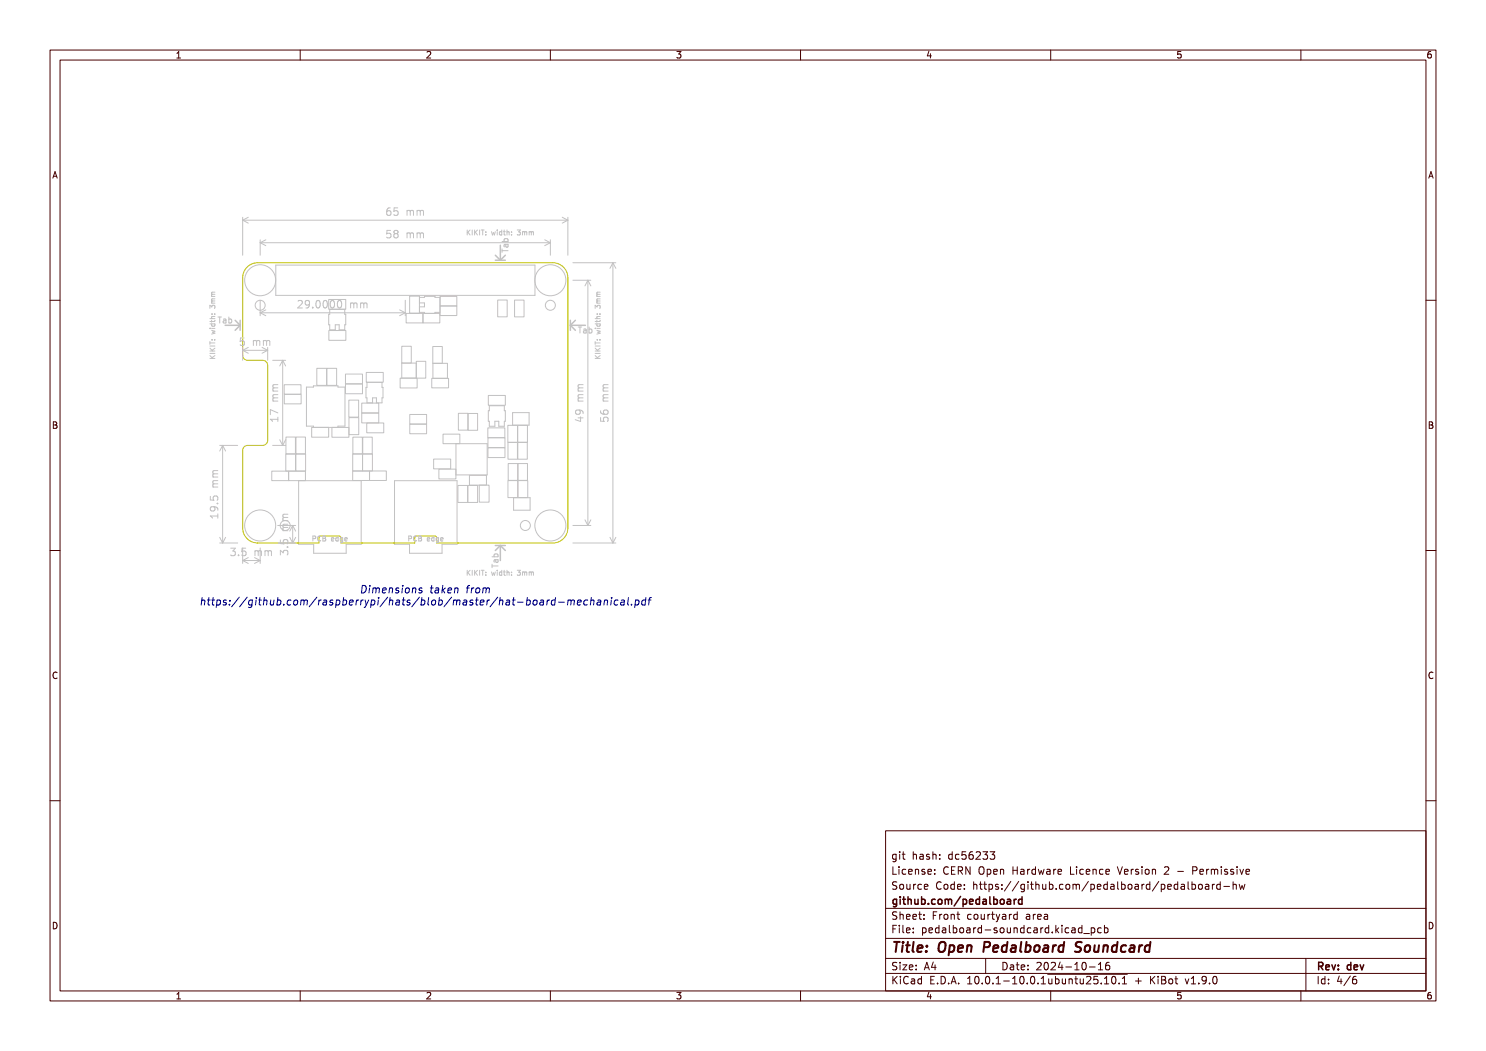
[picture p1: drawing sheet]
<svg xmlns="http://www.w3.org/2000/svg" width="297mm" height="210mm" viewBox="0 0 297 210" stroke-linecap="round" stroke-linejoin="round" font-family="sans-serif">
<g fill="none" stroke="#c2c2c2" stroke-width=".2">
<path d="M42.3 59.2h.7M42.4 58.8h.6M42.4 58.8l-.1 .2 .1 .2M43 59.7l-.7 .1v.2l.1 .1M43 58.4h-.7v.3l.1 .1M48.5 43.4v7.6M48.5 44h65M48.5 44l1.1 .6M49.6 43.4l-1.1 .6M52 47.9v3.1M52 60v3.1M52 48.5h58"/>
<path d="M52 48.5l1.1 .6M53.1 47.9l-1.1 .6M55.1 53h51.8v6h-51.8zM65.7 59.8h3.4v2h-3.4zM78 41.5l-.4 .1a1.01 1.01 0 0 0 0 1.4l.5-.1v-.5l-.2-.3h-.3l-.3 .3M78.1 46h-.7l-.1 .8 .2-.2 .5 .1 .1 .2v.5l-.2 .1-.6-.1M79 46.7l-.3-.3 .3-.4h.3l.3 .3-.3 .4M79 46.7l-.3 .3 .1 .4 .2 .1h.4l.2-.2v-.3l-.3-.3M79 46.7h.3M79.5 41.5h-.7l-.1 .8 .2-.2 .5 .1 .2 .2-.1 .5-.2 .1-.6-.1M81 60v3.1M81.4 42v1"/>
<path d="M81.4 46.5v1M81.4 42.2l.4-.2 .2 .3M81.4 46.7l.4-.2 .2 .3M81.9 59.2h1.9v3.4h-1.9zM82 42.3l.2-.3 .4 .1v.9M82 42.3v.7M82 46.8v.7M82 46.8l.2-.3 .4 .1v.9M83.4 42.2l.4-.2 .2 .3M83.4 42v1M83.4 46.5v1M83.4 46.7l.4-.2 .2 .3"/>
<path d="M83.8 59.4h1v-.2h2.1v.2h1v3h-1v.2h-2.1v-.2h-1v-1.1h1v-.8h-1zM84 42.3l.2-.3 .4 .1v.9M84 42.3v.7M84 46.8v.7M84 46.8l.2-.3 .4 .1v.9M87.9 59.2h3.4v1.9h-3.4zM93.4 46v1M93.5 46.4l.5 .6M94 46l-.6 .5M94.4 46v1M94.9 46v1M95 46.4l.4 .6"/>
<path d="M95.4 46l-.5 .5M95.9 46v1M96.2 46h.6M96.5 46v1M97.1 46.3v.1M97.1 46.9v.1M98.2 46.3l.2 .7 .2-.5 .2 .5 .2-.7M99.4 46h.1M99.4 46.3v.7M99.5 60h1.9v3.3h-1.9zM100.3 46v1M100.3 46.3h-.3l-.2 .2 .1 .4h.4"/>
<path d="M100.3 49.7v.7M100.3 50.1h1.2M100.3 48.3h1.2M100.6 46.3h.4M100.8 46v.8l.2 .2M100.8 48.3l-.1-.4 .3-.2 .5 .1v.5M101 48.8l.3 .6 .2-.2v-.4M101.3 46v1M101.3 46.4l.4-.1 .1 .7M101.5 48.8l-.7 .1v.4M102.2 46.3v.1M102.2 46.9v.1"/>
<path d="M102.8 60h1.9v3.3h-1.9zM103.4 46h.6l-.3 .3 .3 .1v.5h-.6M104.4 46.3v.7M104.4 46.4l.3-.1 .2 .1M104.9 46.4v.6M104.9 46.4l.1-.1h.2l.1 .7M105.8 46.3v.7M105.8 46.4l.2-.1 .2 .1M106.2 46.4v.6M106.2 46.4l.1-.1h.3v.7M108.9 47.9l1.1 .6M110 47.9v3.1"/>
<path d="M110 48.5l-1.1 .6M112.4 43.4l1.1 .6M113.5 43.4v7.6M113.5 44l-1.1 .6M114.5 52.5h8.6M114.5 56h3.6M117.5 56v49M117.5 56l.6 1.1M117.5 56l-.6 1.1M119.3 59.2h.7M119.4 58.8l-.1 .2 .1 .2M119.4 58.8h.6"/>
<path d="M120 58.4h-.7v.3l.1 .1M120 59.7l-.7 .1v.2l.1 .1M122.5 52.5v56M122.5 52.5l.6 1.1M122.5 52.5l-.6 1.1M42 61.6v-.6l.3 .3 .1-.3h.5v.6M42 71.6h1M42 70.6h1M42 70.1h1M42 69.1h1M42 68.5h1M42 65.6h.1"/>
<path d="M42 64.7h1M42 63.7h1M42 71l.5 .6M42 69.6l.5 .5M42 68.2v.6M42.3 60.6h.7M42.3 65.6h.7M42.3 66l.7 .2-.5 .2 .5 .2-.7 .2M42.3 64v.4M42.3 64.7v.3l.2 .2 .4-.1v-.4M42.3 67.9h.1M42.3 62.8h.1"/>
<path d="M42.4 60.1h.6M42.4 60.1l-.1 .2 .1 .3M42.9 67.9h.1M42.9 62.8h.1M43 64l-.2 .2h-.8M43 63.2l-.7 .1 .1 .4M43 71l-.6 .5M43 69.6l-.6 .4M43.6 63.3h.7M43.9 63.3v1.2M44.7 63.8h.4l.1 .7M45.2 64l-.6 .3 .2 .2h.4"/>
<path d="M45.7 63.8l.4-.1 .2 .3-.1 .5h-.5M45.7 63.3v1.2M48.5 69.4v2.6M48.5 70h5M48.5 70l1.1 .6M48.8 67.5h-.7l-.1 .8 .2-.2 .5 .1 .2 .2-.1 .5-.2 .1-.6-.1M49.6 69.4l-1.1 .6M50.6 68v1M50.6 68.2l.5-.2 .2 .3M51.3 68.3l.2-.3 .4 .1v.9M51.3 68.3v.7M52 62.5h29"/>
<path d="M52 62.5l1.1 .6M52.4 69.4l1.1 .6M52.6 68.2l.5-.2 .2 .3M52.6 68v1M53.1 61.9l-1.1 .6M53.3 68.3l.2-.3 .4 .1v.9M53.3 68.3v.7M53.5 69.4v2.6M53.5 70l-1.1 .6M54.5 72h2.6M54.5 78.1h1M54.8 79.5h.7"/>
<path d="M54.8 79.5l-.3 .2 .2 .4M54.8 77.5l-.3 .2 .2 .4M54.8 77.5h.7M55.5 76.9h-.9l-.1 .4 .3 .2M55.5 78.9h-.9l-.1 .4 .3 .2M56.5 72v17M56.5 72l.6 1.1M56.5 72l-.6 1.1M56.8 76.9h3.4v1.9h-3.4zM56.8 78.8h3.4v1.9h-3.4zM59.6 60.2l.5-.2 .3 .5-.9 1h.9M61.2 77.4h1.4v-.3h4.9v.3h1.5v7.8h-1.5v.2h-4.9v-.2h-1.4z"/>
<path d="M61.9 60.7l-.3 .3h-.3l-.3-.3 .1-.6 .5-.1 .2 .2a.99 .99 0 0 1-.4 1.3h-.3M62.5 61.4v.1M63.3 73.6h2v3.4h-2zM63.4 60.1l.1-.1a.8 .8 0 0 1 .5 .8 .8 .8 0 0 1-.5 .7 1 1 0 0 1-.1-1.4zM64.7 60.2l.2-.2a.8 .8 0 0 1 .5 .8 .8 .8 0 0 1-.5 .7l-.2-.1-.1-.4zM65.3 73.6h2v3.4h-2zM65.7 66h3.4v2h-3.4zM65.9 61.8h3v1h.2v2.1h-.2v1h-1.1v-1h-.8v1h-1.1v-1h-.2v-2.1h.2zM66.1 60.2l.3-.2a.8 .8 0 0 1 .5 .8 .8 .8 0 0 1-.5 .7l-.3-.1-.1-.4zM67.6 60.1l.2-.1a.8 .8 0 0 1 .5 .8 .8 .8 0 0 1-.5 .7 1 1 0 0 1-.2-1.4zM69 76.7h3.5v2h-3.5zM69 74.7h3.5v2h-3.5z"/>
<path d="M69.7 79.9h2v3.5h-2zM70.1 60.5v1M70.1 60.7l.4-.2 .2 .3M70.7 60.8l.2-.3 .4 .1 .1 .9M70.7 60.8v.7M72.1 60.7l.4-.2 .2 .3M72.1 60.5v1M72.7 60.8l.2-.3 .4 .1 .1 .9M72.7 60.8v.7M73.2 74.4h3.4v2h-3.4zM73.4 76.4h3v1h.1v2.1h-.1v1h-1.2v-1h-.7v1h-1.1v-1h-.2v-2.1h.2zM79.9 61.9l1.1 .6"/>
<path d="M80 75.6h3.4v1.9h-3.4zM80.3 69.2h1.9v3.3h-1.9zM80.3 72.5h2.9v3h-2.9zM81 62.5l-1.1 .6M81.2 62.6h3.3v1.9h-3.3zM83.2 72.2h1.9v3.4h-1.9zM84.5 62.6h3.4v1.9h-3.4zM86.3 75.6h3.4v1.9h-3.4zM86.5 69.2h1.9v3.4h-1.9zM86.5 72.6h2.9v3h-2.9zM87.9 61.2h3.4v1.8h-3.4zM97.6 79h3.4v2h-3.4z"/>
<path d="M115.5 78.1h1M115.6 65.3h.7M115.8 79.5h.7M115.8 77.5h.7M115.8 79.5l-.3 .2 .2 .4M115.8 77.5l-.3 .2 .2 .4M115.9 65.3v1.2M116.5 78.9h-.9l-.1 .4 .3 .2M116.5 76.9h-.9l-.1 .4 .3 .2M116.7 65.8h.4l.1 .7M117.2 66l-.6 .3 .2 .2h.4M117.7 65.8l.4-.1 .2 .3-.1 .5h-.5"/>
<path d="M117.7 65.3v1.2M119 71.6h1M119 71l.5 .6M119 70.6h1M119 70.1h1M119 69.6l.5 .5M119 69.1h1M119 61.6v-.6l.3 .3 .1-.3h.5v.6M119 68.2v.6M119 68.5h1M119 65.6h.1M119 64.7h1"/>
<path d="M119 63.7h1M119.3 60.6h.7M119.3 66l.7 .2-.5 .2 .5 .2-.7 .2M119.3 65.6h.7M119.3 64v.4M119.3 67.9h.1M119.3 64.7v.3l.2 .2 .4-.1v-.4M119.3 62.8h.1M119.4 60.1l-.1 .2 .1 .3M119.4 60.1h.6M119.9 67.9h.1M119.9 62.8h.1"/>
<path d="M120 71l-.6 .5M120 69.6l-.6 .4M120 64l-.2 .2h-.8M120 63.2l-.7 .1 .1 .4M120.5 78.1h1M120.8 79.5h.7M120.8 77.5h.7M120.8 79.5l-.3 .2 .2 .4M120.8 77.5l-.3 .2 .2 .4M121.5 78.9h-.9l-.1 .4 .3 .2M121.5 76.9h-.9l-.1 .4 .3 .2M42 99.2v.7l.8 .1-.2-.2 .1-.5 .2-.2 .5 .1 .1 .2-.1 .6"/>
<path d="M42.5 97.3h1M42.5 95.3h1M42.8 96.7l-.3 .2 .2 .4M42.8 94.7l-.3 .2 .2 .4M42.8 96.7h.7M42.8 94.7h.7M43.5 96l-.9 .1-.1 .4 .3 .2M43.5 94l-.9 .1-.1 .4 .3 .2M43.9 89h3.6M44.5 89v19.5M44.5 89l.6 1.1M44.5 89l-.6 1.1"/>
<path d="M54.3 94.1h3.4v1.9h-3.4zM54.5 89h2.6M54.5 80.1h1M55.5 83.4v.8M55.5 83.8h-1.5l.5 .4M55.5 82.5l-1.5-.6v1M55.9 87.9l.6 1.1M57.1 87.9l-.6 1.1M57.1 90.7h2v3.4h-2zM57.1 87.3h2v3.4h-2zM57.7 94.1h3.3v1.9h-3.3zM59.1 90.7h2v3.4h-2z"/>
<path d="M59.1 87.3h1.9v3.4h-1.9zM59.7 96.1h12.5v12.7h-3v1.8h-6.5v-1.8h-3zM62.3 85.4h3.4v2h-3.4zM66.3 85.4h3.4v2h-3.4zM69.7 83.4h2v3.4h-2zM70.5 94.1h3.4v1.9h-3.4zM70.5 90.7h2v3.4h-2zM70.5 87.3h1.9v3.4h-1.9zM72.3 80.5h3.4v2h-3.4zM72.3 82.5h3.4v2h-3.4zM72.5 90.7h1.9v3.4h-1.9zM72.5 87.3h1.9v3.4h-1.9z"/>
<path d="M73.3 84.5h3.4v2h-3.4zM73.9 94.1h3.3v1.9h-3.3zM78.9 96.1h12.5v12.7h-3v1.8h-6.5v-1.8h-3zM81.9 84.8h3.4v1.9h-3.4zM81.9 82.8h3.4v1.9h-3.4zM86.7 91.7h3.4v2h-3.4zM87.7 93.7h3.4v2h-3.4zM88.5 86.8h3.4v1.9h-3.4zM91.1 88.7h6.3v6.2h-6.3zM91.5 97h2v3.4h-2zM91.6 82.6h1.9v3.3h-1.9zM93.5 97h2v3.4h-2z"/>
<path d="M93.6 82.6h1.9v3.4h-1.9zM93.8 95h3.4v1.9h-3.4zM95.8 96.9h1.9v3.4h-1.9zM97.5 85.5h3.4v2h-3.4zM97.5 89.5h3.4v1.9h-3.4zM97.5 87.5h3.4v1.9h-3.4zM97.8 81.1h3v1h.2v2.1h-.2v1h-1.1v-1h-.8v1h-1.1v-1h-.2v-2.1h.2zM101.5 85h2v3.4h-2zM101.5 96h2v3.4h-2zM101.5 88.4h1.9v3.4h-1.9zM101.6 92.6h1.9v3.4h-1.9zM102.5 82.4h3.3v2.6h-3.3z"/>
<path d="M102.7 99.5h3.3v2.4h-3.3zM103.5 85h1.9v3.4h-1.9zM103.5 88.4h1.9v3.4h-1.9zM103.5 96h2v3.4h-2zM103.5 92.6h1.9v3.4h-1.9zM115.5 80.1h1M115.5 83.5h1M115.7 81.9l.3 .3v.3l-.3 .3-.6-.2-.1-.4 .2-.2a.99 .99 0 0 1 1.3 .4v.2M116 83.3v.9l-1-.3M120 82.1l.1 .4a1.01 1.01 0 0 0 1.4 0l-.1-.5-.5-.1-.3 .3v.3l.3 .3M120 83.4v.7l.8 .1-.2-.2 .1-.5 .2-.1h.5l.1 .2-.1 .6M120.5 80.1h1"/>
<path d="M42.7 101.3l.3 .2v.3l-.3 .3-.6-.1-.1-.5 .2-.2a.99 .99 0 0 1 1.3 .4v.3M43.4 100.6h.1M43.5 102.7v.8M43.5 103.1h-1.5l.5 .4M43.9 108.5h3.6M43.9 107.4l.6 1.1M45.1 107.4l-.6 1.1M46.1 109.5h.9l-.5 .6 .5 .2v.6l-.2 .1-.7-.1M47.7 110.9v.1M48.5 109.5v3.1M48.5 112h3.5M48.5 112l1.1 .6"/>
<path d="M49.1 109.5h-.7l-.1 .8 .2-.2 .5 .1 .2 .2-.1 .5-.2 .1-.6-.1M49.6 111.4l-1.1 .6M50.9 111.4l1.1 .6M51 110v1M51 110.2l.4-.2 .2 .3M51.6 110.3l.2-.3 .4 .1v.9M51.6 110.3v.7M52 109.5v3.1M52 112l-1.1 .6M53 110.2l.4-.2 .2 .3M53 110v1M53.6 110.3l.2-.3 .4 .1 .1 .9"/>
<path d="M53.6 110.3v.7M55.5 108.5h3.6M55.5 105h3.6M56 110.9v-.9l.6 .5 .2-.5h.6l.1 .3-.1 .6M56 107.9v.7l.8 .1-.2-.2 .1-.5 .2-.2 .5 .1 .1 .2-.1 .6M56.5 106h1M56.5 104h1M56.8 105.4l-.3 .2 .2 .4M56.8 103.4l-.3 .2 .2 .4M56.8 105.4h.7M56.8 103.4h.7M57.4 109.3h.1"/>
<path d="M57.5 102.8h-.9l-.1 .4 .3 .2M57.5 104.8h-.9l-.1 .4 .3 .2M57.9 107.4l.6 1.1M58.5 105v3.5M58.5 105l.6 1.1M58.5 105l-.6 1.1M59.1 107.4l-.6 1.1M62.5 107.6h.5l.1-.4-.6-.1v1M64.1 107.2a.44 .44 0 0 0-.6 .4 .44 .44 0 0 0 .6 .4M64.5 107.1h.4l.2 .2-.2 .3 .2 .3-.2 .2h-.4zM64.5 107.6h.4M66.2 107.8l.5-.1v-.2l-.3-.1-.2 .2 .1 .5h.4"/>
<path d="M67.6 107.5l-.3-.1-.2 .2 .1 .5h.4M67.6 107.1v1M68.5 107.5l-.3-.1-.2 .2 .1 .5h.4M68.5 107.4v.8l-.2 .2h-.2M68.9 107.8l.5-.1-.1-.2-.2-.1-.2 .2 .1 .5h.3M81.7 107.6h.5v-.4l-.5-.1v1M83.3 107.2a.44 .44 0 0 0-.7 .4 .44 .44 0 0 0 .7 .4M83.7 107.1h.3l.2 .2-.2 .3 .3 .3-.2 .2h-.4zM83.7 107.6h.3M85.4 107.8l.5-.1-.1-.2-.2-.1-.2 .2 .1 .5h.3M86.7 107.5l-.2-.1-.2 .2 .1 .5h.3M86.7 107.1v1"/>
<path d="M87.6 107.5l-.2-.1-.2 .2 .1 .5h.3M87.6 107.4v.8l-.1 .2h-.3M88.1 107.8l.5-.1-.1-.2-.3-.1-.1 .2v.5h.4M93.4 114v1M93.5 114.4l.5 .6M94 114l-.6 .5M94.4 114v1M94.9 114v1M95 114.4l.4 .6M95.4 114l-.5 .5M95.9 114v1M96.2 114h.6"/>
<path d="M96.5 114v1M97.1 114.9v.1M97.1 114.3v.1M98.2 114.3l.2 .7 .2-.5 .2 .5 .2-.7M98.3 112.7v.7M98.3 113.1h1.2M98.3 111.3h1.2M98.8 111.3l-.1-.4 .3-.2 .5 .1v.5M99 111.8l.3 .6 .2-.2v-.4M99.4 114v.1M99.4 114.3v.7M99.5 111.8l-.7 .1v.4"/>
<path d="M100.3 114v1M100.3 114.3h-.3l-.2 .2 .1 .4h.4M100.6 114.3h.4M100.8 114v.8l.2 .2M101.3 114.4l.4-.1 .1 .7M101.3 114v1M102.2 114.9v.1M102.2 114.3v.1M103.4 114h.6l-.3 .3 .3 .1v.5h-.6M104.4 114.4l.3-.1 .2 .1M104.4 114.3v.7M104.9 114.4l.1-.1h.2l.1 .7"/>
<path d="M104.9 114.4v.6M105.8 114.4l.2-.1 .2 .1M105.8 114.3v.7M106.2 114.4l.1-.1h.3v.7M106.2 114.4v.6M114.5 108.5h8.6M114.5 105h3.6M116.9 103.9l.6 1.1M118.1 103.9l-.6 1.1M121.9 107.4l.6 1.1M123.1 107.4l-.6 1.1"/>
<circle cx="52" cy="56" r="3.1"/>
<circle cx="110" cy="56" r="3.1"/>
<circle cx="52" cy="61" r="1"/>
<circle cx="110" cy="61" r="1"/>
<circle cx="52" cy="105" r="3.1"/>
<circle cx="57" cy="105" r="1"/>
<circle cx="105" cy="105" r="1"/>
<circle cx="110" cy="105" r="3.1"/>
</g>
<path d="M49.2 53.6a2.99 2.99 0 0 1 2.3-1.1h59a3 3 0 0 1 3 3v50a3 3 0 0 1-3 3h-23.2l-.1-1.2-.3-.2-3.8 .1-.2 .3v1h-14.8v-1.2l-.4-.2-3.8 .1-.2 .3v1h-12.2a3 3 0 0 1-3-3v-15.5a1 1 0 0 1 1-1h3a1 1 0 0 0 1-1v-15a1 1 0 0 0-1-1h-3a1 1 0 0 1-1-1v-15.5l.1-.7z" fill="none" stroke="#c2c200" stroke-width=".2"/>
<g fill="none" stroke="#c2c2c2" stroke-width=".3">
<path d="M99 52h2M99 51l1 1M100 49v3M101 51l-1 1M45 65h3M47 64l1 1M48 65l-1 1M48 64v2M114 64v2M114 65l1 1M114 65h3M115 64l-1 1"/>
<path d="M99 109h2M100 109l-1 1M100 109v3M100 109l1 1"/>
</g>
<g fill="none" stroke="#000084" stroke-width=".2">
<path d="M40.4 119.4l-.2 1.5M41.5 119.9h.5M41.8 119.4l-.2 1.3 .3 .2M42.3 119.9h.6M42.6 119.4l-.2 1.3 .4 .2M43.4 120h.6v.6l-.3 .3-.4-.1M43.4 119.9l-.2 1.5M45.3 120a.37 .37 0 0 0-.6 .2v.1l.5 .2v.2l-.2 .2-.4-.1M46 120l-.1 .1M47.8 119.3l-1.5 2M49.4 119.3l-1.5 2M50.5 120h-.6l-.2 .6 .2 .3 .5-.1"/>
<path d="M50.5 119.9l-.2 1.2-.3 .3-.3-.1M51.2 119.9l-.1 1M51.3 119.4l-.1 .1M51.7 119.9h.6M52 119.4l-.2 1.3 .3 .2M52.8 119.4l-.2 1.5M54.1 119.9v.9l.3 .1 .3-.1M54.8 119.9l-.2 1M55.5 120h.5l.1 .6-.3 .3-.4-.1M55.5 119.4l-.2 1.5M58.2 120h-.6l-.2 .6 .2 .3 .5-.1M60.2 119.9l-.1 1"/>
<path d="M63.3 119.3l-1.5 2M63.8 119.9l-.2 1M64.2 119.9l-.5 .3M64.7 120h.6l-.1 .9M66.5 120a.38 .38 0 0 0-.6 .1l.1 .2 .5 .2v.2l-.2 .2-.4-.1M67.2 120l.5-.1 .2 .3-.2 .6h-.6M67.3 119.9l-.2 1.5M68.6 120l.4-.1 .3 .3-.2 .6h-.6M68.7 119.4l-.2 1.5M71.3 119.9l-.2 1M71.7 119.9l-.5 .3M72.2 119.9l-.1 1"/>
<path d="M72.4 117a.75 .75 0 0 1 .8 .5 .75 .75 0 0 1-.4 .9l-.6 .1zM72.6 119.9l-.4 .3M73 119.9l.2 1M73.7 119.9l-.5 1M73.9 117.5l-.2 1M73.9 117v.1M74.3 120h.5l.1 .6-.3 .3-.5-.1M74.3 119.9l-.2 1.5M74.6 117.6l.4-.1 .2 .2M74.6 117.5l-.1 1M75.2 117.7a.38 .38 0 0 1 .6-.2l-.1 1M75.2 117.7l-.1 .8"/>
<path d="M75.6 119.9l-.1 1M75.7 119.4v.1M76.4 118l.8-.2-.1-.3h-.4l-.2 .2v.7h.5M77.5 119.3l-1.6 2M77.8 117.6l.3-.1h.3v1M77.9 117.5l-.2 1M78 119.4l-.2 1.5M79.2 120h.6v.9M79.7 117.5a.37 .37 0 0 0-.6 .3l.6 .4-.2 .3-.5-.1M80.4 119.9h.6M80.4 117.5l-.1 1M80.5 117v.1"/>
<path d="M80.7 119.4l-.2 1.3 .3 .2M81.1 117.6l.3-.1 .4 .1v.6l-.2 .2-.4 .1-.2-.2zM82 120a.36 .36 0 0 0-.6 .2l.6 .4-.3 .3-.4-.1M82.5 117.6l.2-.1h.4l-.1 1M82.5 117.5l-.1 1M83.8 119.3l-1.5 2M84.3 120l.4-.1 .2 .3-.2 .6h-.6M84.3 119.4l-.2 1.5M84.4 117.5a.37 .37 0 0 0-.6 .3l.5 .4-.2 .3-.4-.1M85.7 119.4l-.2 1.3 .2 .2M86 117.5h.6M86.3 117l-.2 1.3 .4 .2"/>
<path d="M87.1 117.5h.5v1M87.7 117.8l-.7 .2-.1 .3 .2 .2 .5-.1M87.7 120l.5-.1 .2 .3-.2 .6h-.6M87.8 119.4l-.2 1.5M88.5 117l-.2 1.5M88.5 117.9l.4 .6M89 117.5l-.6 .5M89.5 118l.8-.2-.1-.3h-.6l-.1 .8 .2 .2 .4-.1M90.3 119.3l-1.6 2M90.7 119.9l-.1 1M90.9 117.6l.3-.1h.3v1M90.9 117.5l-.1 1"/>
<path d="M92.7 120h.6l-.1 .9M93.2 117.5h.6M93.9 117l-.4 .2-.2 1.3M94.3 117.5l-.1 1M94.5 120a.36 .36 0 0 0-.6 .2l.1 .1 .5 .2v.2l-.2 .2-.4-.1M94.7 117.5l-.4 .3M95 119.9h.6M95.2 117.6l.2-.1 .4 .1v.6l-.1 .2-.4 .1-.2-.2zM95.3 119.4l-.1 1.3 .3 .2M96.6 117.6l.4-.1 .2 .2M96.6 117.5l-.1 1M97.2 117.7a.38 .38 0 0 1 .6-.2l-.1 1"/>
<path d="M97.2 117.7l-.1 .8M97.4 119.9l-.1 1M97.8 119.9l-.4 .3M99.5 119.3l-1.6 2M100 119.4l-.2 1.5M101.3 120h.5v.9M102.4 119.9h.6M102.7 119.4l-.2 1.3 .3 .2M105.3 120h.6l.1 .6-.4 .3-.4-.1M105.4 119.4l-.2 1.5M108 120h.6v.9M109.4 119.9l-.1 1"/>
<path d="M109.8 119.9l-.4 .3M111 120h-.6l-.2 .6 .2 .3 .5-.1M111 119.4l-.2 1.5M113.5 119.9l-.1 1M117.5 120l-.5-.1-.3 .3 .1 .6h.6M118.2 119.4l-.2 1.5M119.5 120h.5v.9M120.8 119.9l-.1 1M122.2 119.9l-.1 1M122.2 119.4v.1M123.5 120l-.4-.1-.3 .3 .1 .6h.5M124.2 120h.5v.9"/>
<path d="M125.6 119.4l-.2 1.3 .2 .2M127 120l.5-.1 .2 .3-.2 .6h-.6M127 119.9l-.1 1.5M129 120l-.4-.1-.3 .3 .1 .6h.5M129.1 119.4l-.2 1.5M129.5 119.9h.6M130.2 119.4l-.4 .2-.2 1.3M40.3 120l.2-.1 .4 .1-.1 .9M45.9 120.8l-.1 .1M52.7 120l.3-.1 .3 .1v.9M56.7 120.8v.1M58.8 120l.2-.1 .5 .1v.6l-.2 .2-.4 .1-.2-.1z"/>
<path d="M60.2 120l.4-.1 .2 .2M60.8 120.1a.38 .38 0 0 1 .6-.1l-.1 .9M60.8 120.1l-.1 .8M65.3 120.3l-.7 .1-.1 .3 .2 .2 .5-.1M69.8 120.4l.8-.1-.1-.3h-.5l-.2 .7 .2 .2 .4-.1M73.2 120.9l-.4 .5M77.9 120l.2-.1 .4 .1-.1 .9M79.9 120.3l-.7 .1-.1 .3 .2 .2 .5-.1M86.4 120l.2-.1 .4 .1v.6l-.1 .2-.4 .1-.2-.1zM90.7 120l.4-.1 .2 .2M91.3 120.1a.38 .38 0 0 1 .6-.1l-.1 .9M91.3 120.1l-.1 .8"/>
<path d="M93.3 120.3l-.7 .1-.1 .3 .2 .2 .5-.1M96 120.4l.7-.1v-.3l-.4-.1-.3 .2v.7h.6M99.9 120l.2-.1 .4 .1-.1 .9M101.9 120.3l-.7 .1-.1 .3 .2 .2 .5-.1M103.4 120.3h1.2M106.7 120l.2-.1 .4 .1v.6l-.2 .2-.3 .1-.2-.1zM108.6 120.3l-.6 .1-.1 .3 .2 .2 .5-.1M111.6 120.3h1.2M113.5 120l.5-.1 .2 .2M114.2 120.1a.38 .38 0 0 1 .6-.1l-.1 .9M114.2 120.1l-.1 .8M115.4 120.4l.7-.1v-.3h-.6l-.1 .7 .2 .2 .4-.1"/>
<path d="M118.1 120l.2-.1 .4 .1-.1 .9M120.1 120.3h-.5l-.3 .2 .2 .4 .5-.1M120.8 120l.2-.1 .4 .1-.1 .9M124.8 120.3l-.7 .1-.1 .3 .2 .2 .5-.1M126.2 120.8v.1"/>
</g>
<g fill="none" stroke="#480000" stroke-width=".2">
<path d="M10 10h277v190h-277zM12 12h273v186h-273zM35.3 11.6h.8M35.3 10.7l.4-.4v1.3M60 10v2M85.3 10.4l.5-.1 .3 .4-.8 .9h.8M110 10v2M135.3 10.3h.8l-.4 .5 .3 .1v.6l-.2 .1-.5-.1M160 10v2M185.7 10.2l-.4 1h.9M186 10.7v.9M210 10v2"/>
<path d="M236 10.3h-.6l-.1 .6 .2-.1 .5 .1 .1 .1-.1 .5-.2 .1-.5-.1M260 10v2M286 10.3l-.4 .1-.2 .2-.1 .7 .3 .3 .4-.1 .1-.5-.1-.1-.4-.1-.3 .2M10.6 35.6l.4-1.3 .4 1.3M10.7 35.2h.6M285.6 35.6l.4-1.3 .4 1.3M285.7 35.2h.6M10 60h2M285 60h2M10.7 84.3h.4l.2 .2-.2 .4 .2 .1 .1 .3-.2 .3h-.5zM10.7 84.9h.4M285.7 84.3h.4l.2 .2-.2 .4 .2 .1 .1 .3-.2 .3h-.5z"/>
<path d="M285.7 84.9h.4M10 110h2M285 110h2M11.4 134.4a.62 .62 0 0 0-.9 .5 .62 .62 0 0 0 .7 .7l.2-.1M286.4 134.4a.62 .62 0 0 0-.9 .5 .62 .62 0 0 0 .7 .7l.2-.1M10 160h2M285 160h2M177 166h108v32h-108zM178.5 173.2v1.5h.7M179.1 170.8l-.4-.1-.3 .3 .1 .6h.6M179.1 170.7v1.2l-.3 .3-.3-.1M179.2 176.3l-.5-.1-.2 .1v.5l.6 .3 .1 .3-.2 .3-.6-.1"/>
<path d="M179.7 173.2v.1M179.7 173.7v1M179.8 170.2v.1M179.8 170.7v1M180 176.8l.3-.1 .3 .3v.4l-.3 .3-.3-.1-.2-.2zM180.3 170.7h.6M180.5 170.2v1.3l.4 .2M181 173.8l-.4-.1-.3 .3 .2 .6h.5M181.2 176.7l.1 .9 .4 .1 .2-.1M181.6 174.2l.7-.1-.1-.3-.4-.1-.2 .2 .1 .7h.5M181.9 176.7v1M182.5 170.2v1.5"/>
<path d="M182.5 170.8l.2-.1 .4 .1 .1 .9M182.6 176.7v1M183 173.8l.2-.1 .3 .1 .1 .9M183 173.7v1M183 176.7l-.4 .3M183.9 170.8h.6v.9M184.2 176.8l-.5-.1-.2 .3 .1 .6h.6M184.5 171.1h-.5l-.2 .2 .2 .4 .5-.1M184.7 177.2l.8-.1-.1-.3-.4-.1-.3 .2 .1 .7h.6M184.8 173.8l-.3-.1-.3 .2 .1 .2 .5 .2v.3h-.6M185.5 174.2l.7-.1-.1-.3-.4-.1-.2 .2v.7h.6M185.7 170.8l-.3-.1-.2 .2v.2l.5 .2v.3h-.5"/>
<path d="M186.5 170.8l.2-.1 .3 .1 .1 .9M186.5 170.2v1.5M186.8 174.6v.1M186.8 173.8v.1M187.8 170.8v.1M187.8 171.6v.1M188.1 176.3a.71 .71 0 0 0-1 .5 .71 .71 0 0 0 .7 .9l.3-.1M188.8 176.8l.4-.1 .3 .3v.4l-.3 .3-.4-.1-.1-.2zM189.5 173.3a.71 .71 0 0 0-1 .5 .71 .71 0 0 0 .7 .9l.3-.1M190.2 173.9h.5M190.3 170.8l-.4-.1-.3 .3 .1 .6h.6M190.3 170.2v1.5"/>
<path d="M190.7 176.2v1.5M190.7 176.8l-.4-.1-.3 .3 .2 .6h.5M190.9 173.2h-.7v1.5h.7M191.4 177.2l.7-.1-.1-.3-.4-.1-.2 .2 .1 .7h.5M191.5 174l.7-.1 .2-.2-.1-.4-.2-.1h-.6v1.5M191.7 170.8l-.5-.1-.2 .3 .1 .6h.6M191.9 174l.5 .7M192.7 177.6v.1M192.7 176.8v.1M193 170.2h-.7l-.1 .7 .3-.1h.5l.1 .3-.1 .5-.2 .1-.6-.1M193.9 173.2v1.5l-.9-1.5v1.5M194.4 170.2l-.4 .1a1.01 1.01 0 0 0 0 1.4l.5-.1v-.5l-.3-.3h-.2l-.3 .3"/>
<path d="M194.6 176.2v1.5M194.6 176.8l.2-.1 .4 .1v.9M195.1 170.3l.6-.1 .3 .4-1 1.1h1M195.7 173.4a.5 .5 0 0 1 .6-.2 .5 .5 0 0 1 .4 .5v.5a.5 .5 0 0 1-.5 .5 .5 .5 0 0 1-.5-.5zM195.7 176.7h.6M196 176.2v1.3l.3 .2M196.5 170.2h.9l-.5 .6 .4 .1v.7l-.2 .1-.6-.1M196.6 176.7h.6M196.8 176.2v1.3l.4 .2M197.3 173.8l.4-.1 .3 .3-.1 .6h-.6M197.3 173.7v1.5M197.7 176.8l.4-.1 .3 .3-.2 .6h-.5"/>
<path d="M197.7 176.7v1.5M197.9 170.2h.9l-.5 .6 .4 .1v.7l-.2 .1-.6-.1M198.6 174.2l.7-.1-.1-.3-.4-.1-.2 .2 .1 .7h.5M199.5 176.8l-.3-.1-.2 .2v.2l.5 .2v.3h-.5M200 173.8l.2-.1 .3 .1 .1 .9M200 173.7v1M200.2 177.6v.1M200.2 176.8v.1M202 176.1l-1.3 2M202.5 173.9h.8M202.5 173.2v1.5M203.3 173.2v1.5"/>
<path d="M203.6 176.1l-1.3 2M204 173.8h.6l.1 .9M204.7 174.1h-.5l-.2 .2 .2 .4 .5-.1M204.7 176.8l-.4-.1-.3 .3 .2 .6h.5M204.7 176.7v1.2l-.2 .3-.4-.1M205.4 173.7v1M205.5 176.2v.1M205.5 176.7v1M205.8 173.7l-.4 .3M206 176.7h.5M206.2 176.2v1.3l.3 .2M207 173.8l-.5-.1-.3 .3 .2 .6h.6"/>
<path d="M207 173.2v1.5M207 176.8l.2-.1 .4 .1 .1 .9M207 176.2v1.5M207.5 173.7l.3 1 .3-.7 .3 .7 .3-1M208.4 176.7l.1 .9 .3 .1 .2-.1M209 176.7v1M209.2 173.8h.6l.1 .9M209.7 176.8l.5-.1 .3 .3-.2 .6h-.6M209.7 176.2v1.5M209.9 174.1h-.5l-.2 .2 .2 .4 .5-.1M210.6 173.7v1M211 173.7l-.4 .3"/>
<path d="M211.1 177.6v.1M211.5 174.2l.7-.1-.1-.3-.4-.1-.2 .2v.7h.6M212.5 176.8l-.5-.1-.3 .3 .2 .6h.6M213.1 176.8l.2-.1 .4 .1 .1 .6-.1 .2-.4 .1-.2-.1zM214 173.2v1.5h.7M214.5 176.8l.4-.1 .2 .2M214.5 176.7v1M215.1 176.9l.2-.2 .4 .1v.9M215.1 176.9v.8M215.2 173.2v.1M215.2 173.7v1M216.5 173.8l-.4-.1-.3 .3 .2 .6h.5"/>
<path d="M217.1 174.2l.7-.1-.1-.3-.4-.1-.2 .2 .1 .7h.5M217.5 176.1l-1.3 2M218 176.7v1.5M218 176.8l.5-.1 .2 .3-.1 .6h-.6M218.5 173.8l.2-.1 .3 .1 .1 .9M218.5 173.7v1M219.3 177.2l.7-.1v-.3l-.5-.1-.2 .2 .1 .7h.6M220.5 173.8l-.5-.1-.3 .3 .2 .6h.6M221 174.2l.7-.1v-.3l-.5-.1-.2 .2 .1 .7h.6M221.3 176.8l-.4-.1-.3 .3 .1 .6h.6M221.3 176.2v1.5M222 176.8h.6l.1 .9"/>
<path d="M222.7 177.1h-.5l-.2 .2 .2 .4 .5-.1M223.3 173.2l.5 1.5 .5-1.5M223.4 176.2v1.3l.2 .2M224.2 176.8l.4-.1 .3 .3-.2 .6h-.5M224.2 176.2v1.5M224.7 174.2l.8-.1-.1-.3-.4-.1-.3 .2 .1 .7h.6M225.6 176.8l.4-.1 .2 .3v.4l-.2 .3-.4-.1-.1-.2zM226.1 173.7v1M226.5 173.7l-.4 .3M226.9 176.8h.6v.9M227.5 173.8l-.3-.1-.2 .2v.2l.5 .2v.3h-.5M227.5 177.1h-.5l-.2 .2 .2 .4 .5-.1"/>
<path d="M228.2 173.2v.1M228.2 173.7v1M228.2 176.7v1M228.7 176.7l-.5 .3M229 173.8l.4-.1 .3 .3v.4l-.3 .3-.4-.1-.1-.2zM229.8 176.8l-.4-.1-.3 .3 .1 .6h.6M229.8 176.2v1.5M230.3 173.8l.2-.1 .4 .1 .1 .9M230.3 173.7v1M231.6 176.1l-1.3 2M232.1 176.8l.4-.1 .3 .3-.1 .6h-.6M232.1 176.7v1.5"/>
<path d="M232.7 173.3l.6-.1 .3 .4-.9 1.1h.9M233.4 177.2l.7-.1-.1-.3-.4-.1-.2 .2 .1 .7h.5M235.4 176.8l-.4-.1-.3 .3 .1 .6h.6M235.4 176.2v1.5M235.4 174.1h1.1M236.1 176.8h.6v.9M236.7 177.1h-.5l-.2 .2 .2 .4 .5-.1M237.5 176.2v1.3l.2 .2M238.2 176.8l.5-.1 .3 .3-.2 .6h-.6M238.2 176.2v1.5M238.4 174l.7-.1 .1-.2v-.4l-.2-.1h-.6v1.5M239.7 176.8l.3-.1 .3 .3v.4l-.3 .3-.3-.1-.2-.2z"/>
<path d="M239.8 174.2l.7-.1v-.3l-.5-.1-.2 .2 .1 .7h.6M241 176.8h.5l.1 .9M241.2 173.7v1M241.6 173.7l-.4 .3M241.6 177.1h-.5l-.2 .2 .2 .4 .5-.1M242.1 173.8l.4-.1 .2 .2M242.1 173.7v1M242.3 176.7v1M242.7 176.7l-.4 .3M242.7 173.9l.3-.2 .3 .1 .1 .9M242.7 173.9v.8M243.9 176.8l-.4-.1-.3 .3 .1 .6h.6"/>
<path d="M243.9 176.2v1.5M244.1 173.2v.1M244.1 173.7v1M244.6 177.1h1.1M245.3 173.8l-.3-.1-.3 .2 .1 .2 .5 .2v.3h-.6M246.5 176.8l.2-.1 .3 .1 .1 .9M246.5 176.2v1.5M246.5 173.8l-.3-.1-.2 .2v.2l.5 .2v.3h-.5M247.2 173.2v.1M247.2 173.7v1M247.7 176.7l.3 1 .2-.7 .3 .7 .3-1M247.8 173.7l.4 1 .3-1"/>
<path d="M249 174.2l.7-.1v-.3l-.5-.1-.2 .2 .1 .7h.6M10.7 184.3a.66 .66 0 0 1 .7 .6 .66 .66 0 0 1-.7 .7zM35.3 198.7l.4-.4v1.3M35.3 199.6h.8M60 198v2M85.3 198.4l.5-.1 .3 .4-.8 .9h.8M110 198v2M135.3 198.3h.8l-.4 .5 .3 .1v.6l-.2 .1-.5-.1M160 198v2M177 194.5h108M177 191.5h108M177 187.5h108"/>
<path d="M177 181.5h108M178.5 195.1v1.5M178.5 185.6h.5M178.7 195.7l.6 .9M179.2 184.9h-.7v1.5M179.2 192.4l-.5-.1-.2 .1v.5l.6 .3 .1 .3-.2 .3-.6-.1M179.2 182.3l-.5-.1-.2 .1v.5l.6 .3 .1 .3-.2 .3-.6-.1M179.3 195.1l-.8 .9M179.7 184.9v.1M179.7 185.4v1M179.9 182.2v1.5M179.9 192.3v.1"/>
<path d="M179.9 192.8v1M179.9 182.8l.2-.1 .4 .1v.9M180 195.1v.1M180 195.6v1M180.5 192.8h.7l-.7 1h.7M180.5 184.9v1.3l.2 .2M181.2 185.9l.7-.2-.1-.2-.4-.1-.2 .2v.7h.6M181.2 183.2l.7-.1-.1-.3-.4-.1-.2 .2v.7h.6M181.5 195.2a.71 .71 0 0 0-1 .5 .71 .71 0 0 0 .7 .9l.3-.1M181.7 193.3l.8-.1-.1-.3-.4-.1-.3 .2 .1 .7h.6M182.2 195.7h.5l.1 .9M182.5 183.2l.7-.1-.1-.3-.4-.1-.2 .2v.7h.6"/>
<path d="M182.5 186.3v.1M182.5 185.5v.1M182.8 196h-.5l-.2 .2 .2 .4 .5-.1M183.1 193.7v.1M183.1 192.9v.1M183.6 182.7h.6M183.8 182.2v1.3l.4 .2M184.2 195.7l-.5-.1-.2 .3 .1 .6h.6M184.2 195.1v1.5M184.4 185.5l.4-.1 .3 .3-.1 .6h-.6M184.4 185.4v1.5M184.7 183.6v.1"/>
<path d="M184.7 182.8v.1M184.7 193.8l.5-1.5 .5 1.5M184.9 193.4h.7M185.7 198.2l-.4 1h.9M185.7 185.9l.7-.2-.1-.2-.4-.1-.2 .2v.7h.6M186 198.7v.9M186 195.8h.5M186.5 192.2l-.3 1.1h.9M186.5 182.9h.5M186.7 195.1h-.7v1.5h.7M186.9 192.8v1M187.2 182.2h-.7v1.5"/>
<path d="M187.4 196.5v.1M187.7 185.5l-.5-.1-.2 .3 .1 .6h.6M187.7 184.9v1.5M187.8 182.7v1M188.1 195.1a.76 .76 0 0 1 .9 .7 .76 .76 0 0 1-.9 .8zM188.2 182.7l-.4 .3M188.4 185.5h.6v.9M188.8 182.8l.4-.1 .3 .3v.4l-.3 .3-.4-.1-.1-.2zM189 185.7l-.5 .1-.2 .2 .2 .4 .5-.1M189.6 196.5v.1M189.7 184.9v1.3l.3 .2M190.1 196.6l.5-1.5 .5 1.5"/>
<path d="M190.1 182.8l.2-.1 .4 .1v.9M190.1 182.7v1M190.2 196.2h.8M190.5 185.5l.5-.1 .2 .3-.1 .6h-.6M190.5 184.9v1.5M191.2 182.7h.6M191.5 182.2v1.3l.3 .2M191.6 196.5v.1M191.9 185.5l.2-.1 .4 .1 .1 .6-.1 .2-.4 .1-.2-.1zM193.2 185.5h.6l.1 .9M193.4 196.6h.8M193.4 195.5l.4-.4v1.5"/>
<path d="M193.9 185.7l-.5 .1-.2 .2 .2 .4 .5-.1M194.1 182.8l-.4-.1-.3 .3 .1 .6h.6M194.6 185.4v1M194.8 182.8l.4-.1 .3 .3v.4l-.3 .3-.4-.1-.1-.2zM195 195.2l.2-.1a.8 .8 0 0 1 .5 .7 .8 .8 0 0 1-.5 .8l-.2-.1-.2-.5zM195 185.4l-.4 .3M196.1 182.7l.1 .9 .3 .1 .2-.1M196.2 185.5l-.5-.1-.2 .3 .1 .6h.6M196.2 184.9v1.5M196.3 196.5v.1M196.7 182.7v1M196.9 185.8h1.1"/>
<path d="M197 191.5v3M197.1 195.2l.2-.1a.8 .8 0 0 1 .5 .7 .8 .8 0 0 1-.5 .8l-.2-.1-.1-.5zM197.5 182.7v1M197.9 182.7l-.4 .3M198.2 182.7h.5M198.4 182.2v1.3l.3 .2M198.5 196.5v.1M199.1 195.5l.4-.4v1.5M199.1 196.6h.9M199.1 182.7l.4 1M199.2 185.5l-.3-.1-.2 .2v.2l.5 .2v.3h-.5M199.5 183.7l-.4 .5"/>
<path d="M199.8 182.7l-.3 1M200 185.5l.2-.1 .4 .1 .1 .6-.2 .2-.3 .1-.2-.1zM200.4 182.8h.6v.9M200.5 192.3a.76 .76 0 0 1 .8 .7 .76 .76 0 0 1-.8 .8zM200.6 196h1.1M201 183.1h-.5l-.2 .2 .2 .4 .5-.1M201.3 185.4l.1 .9 .3 .1 .3-.1M201.7 182.7v1M202 192.9h.5l.1 .9M202 185.4v1M202.2 182.7l-.5 .3M202.4 196.6h.8"/>
<path d="M202.4 195.5l.4-.4v1.5M202.6 193.2h-.5l-.2 .2 .2 .4 .5-.1M202.7 185.5l.2-.1 .3 .1 .1 .9M202.7 185.4v1M203.1 192.8h.6M203.3 192.3v1.3l.4 .2M203.3 182.8l-.4-.1-.3 .3 .1 .6h.6M203.3 182.2v1.5M204 195.2l.2-.1a.8 .8 0 0 1 .5 .7 .8 .8 0 0 1-.5 .8l-.2-.1-.2-.5zM204.1 193.3l.7-.1-.1-.3-.4-.1-.2 .2 .1 .7h.5M204.7 184.9v1.5M204.7 185.5l-.5-.1-.2 .3 .1 .6h.6"/>
<path d="M205.2 182.8h.5l.1 .9M205.3 196.5v.1M205.5 193.7v.1M205.5 192.9v.1M205.8 183.1h-.5l-.2 .2 .2 .4 .5-.1M206 185.5l-.4-.1-.3 .3 .2 .6h.5M206.1 195.2l.2-.1a.8 .8 0 0 1 .5 .7 .8 .8 0 0 1-.5 .8l-.2-.1-.1-.5zM206.5 182.7v1M206.7 185.5h.5l.1 .9M207 182.7l-.5 .3M207.2 192.4l.6-.1 .3 .4-.9 1.1h.9M207.3 185.7l-.5 .1-.2 .2 .2 .4 .5-.1"/>
<path d="M207.4 183.2l.7-.1-.1-.3-.4-.1-.2 .2 .1 .7h.5M207.5 196.5v.1M208 185.4v1M208.1 196.6h.9M208.1 195.5l.4-.4v1.5M208.5 185.4l-.5 .3M208.7 182.8h.6l.1 .9M208.9 192.4l.1-.1a.8 .8 0 0 1 .5 .7 .8 .8 0 0 1-.5 .8 1 1 0 0 1-.1-1.4zM209.4 183.1h-.5l-.2 .2 .2 .4 .5-.1M209.4 194.7h15.9M209.6 195.6l.1 .9 .3 .1 .2-.1M209.6 185.5l-.4-.1-.3 .3 .1 .6h.6"/>
<path d="M209.6 184.9v1.5M210 198v2M210.1 192.4l.6-.1 .3 .4-1 1.1h1M210.2 195.6v1M210.3 186.3v.1M211 195.1v1.5M211 195.7l.4-.1 .3 .3-.2 .6h-.5M211 184.9v1.5M211.2 185.8l.4 .6M211.6 185.4l-.6 .6M211.9 192.2l-.4 1.1h1M212.2 184.9v.1"/>
<path d="M212.2 185.4v1M212.2 192.8v1M212.3 195.6l.1 .9 .3 .1 .3-.1M213 195.6v1M213 193.2h1.2M213.6 185.5l-.4-.1-.3 .3 .1 .6h.6M213.7 195.7l.2-.1 .3 .1 .1 .9M213.7 195.6v1M214.2 185.5h.6l.1 .9M214.8 193.8h.9M214.8 192.7l.4-.4v1.5M214.8 195.6h.6"/>
<path d="M214.9 185.7l-.5 .1-.2 .2 .2 .4 .5-.1M215 195.1v1.3l.4 .2M215.9 195.6l.1 .9 .3 .1 .2-.1M216.2 184.9v1.5M216.2 185.5l-.4-.1-.3 .3 .2 .6h.5M216.5 192.4l.1-.1a.8 .8 0 0 1 .5 .7 .8 .8 0 0 1-.5 .8 1 1 0 0 1-.1-1.4zM216.5 195.6v1M216.6 186.5h1.1M217.2 195.2l.5-.1 .3 .4-.9 1.1h.9M217.7 193.2h1.2M218.1 185.5l.4-.1 .3 .3-.1 .6h-.6M218.1 185.4v1.5"/>
<path d="M219.4 195.1h-.7l-.1 .7 .2-.1h.5l.2 .3-.1 .5-.2 .1-.6-.1M219.5 193.8h.9M219.5 192.7l.5-.4v1.5M220.1 196.5v.1M220.1 185.5l-.4-.1-.3 .3 .1 .6h.6M220.7 196.6h.9M220.7 195.5l.5-.4v1.5M220.7 185.5l.5-.1 .3 .3-.2 .6h-.6M220.7 184.9v1.5M221.7 192.3l-.5 .1a1.01 1.01 0 0 0 0 1.4l.5-.1 .1-.5-.3-.3h-.3l-.2 .3M222.3 195.2l.2-.1a.8 .8 0 0 1 .6 .7 .8 .8 0 0 1-.6 .8l-.2-.1-.1-.5zM223.7 196.5v.1"/>
<path d="M224.3 196.6h.9M224.3 195.5l.4-.4v1.5M227 196h1.1M227.5 195.4v1.2M230 195.1v1.5M230.2 195.7l.6 .9M230.8 195.1l-.8 .9M231.5 195.1v.1M231.5 195.6v1M232.2 195.1l.7 .1 .1 .3-.3 .3a.4 .4 0 0 1 .3 .4 .4 .4 0 0 1-.3 .4h-.5zM232.2 195.8h.5M233.7 195.7l.4-.1 .3 .3v.4l-.3 .3-.4-.1-.1-.2z"/>
<path d="M234.8 195.6h.6M235 195.1v1.3l.4 .2M236 198.3h-.6l-.1 .6 .2-.1 .5 .1 .1 .1-.1 .5-.2 .1-.5-.1M236.9 195.6l.3 1 .4-1M238.1 196.6h.9M238.1 195.5l.4-.4v1.5M239.6 196.5v.1M241.1 195.7l-.3 .3h-.3l-.3-.3 .2-.5 .4-.1 .2 .1a.99 .99 0 0 1-.3 1.4h-.3M241.7 196.5v.1M242.5 195.2l.2-.1a.8 .8 0 0 1 .6 .7 .8 .8 0 0 1-.6 .8l-.2-.1-.1-.5zM260 198v2M261 191.5v6.5"/>
<path d="M263.5 195.1v1.5M264.8 195.7l-.4-.1-.3 .3 .1 .6h.6M264.8 195.1v1.5M265.5 196.5v.1M265.5 195.7v.1M267.7 195l-.4 1.1h.9M268 195.6v1M269.9 195l-1.3 2M271 195.1l-.4 .1a1.01 1.01 0 0 0 0 1.4l.5-.1 .1-.5-.3-.3h-.3l-.3 .3M285.7 184.3a.66 .66 0 0 1 .7 .6 .66 .66 0 0 1-.7 .7zM286 198.3l-.4 .1-.2 .2-.1 .8 .3 .2 .4-.1 .1-.5-.1-.1-.4-.1-.3 .2"/>
</g>
<g fill="none" stroke="#480000" stroke-width=".3">
<path d="M179.2 179.7v1.2l-.3 .3-.3-.1M179.2 179.8l-.4-.1-.3 .3 .1 .6h.6M179.9 179.2v.1M179.9 179.7v1M180.4 179.7h.6M180.6 179.2v1.3l.4 .2M181.5 179.8l.2-.1 .4 .1v.9M181.5 179.2v1.5M182.8 179.7l.1 .9 .4 .1 .2-.2M183.5 179.7v1M184.2 179.8l.4-.1 .3 .3-.1 .6h-.6M184.2 179.2v1.5"/>
<path d="M186.9 179.8l-.4-.1-.3 .3 .1 .6h.6M187.6 179.8l.4-.1 .3 .3v.4l-.3 .3-.4-.1-.1-.2zM188.9 179.8l.4-.1 .3 .2M188.9 179.7v1M189.6 179.9l.2-.2 .3 .1 .1 .9M189.6 179.9v.8M192 179.1l-1.3 1.9M192.5 179.8l.4-.1 .3 .3-.1 .6h-.6M192.5 179.7v1.5M195.8 179.8l-.5-.1-.2 .3 .1 .6h.6M195.8 179.2v1.5M196.5 179.8h.6v.9"/>
<path d="M197.8 179.2v1.3l.3 .2M198.6 179.8l.5-.1 .2 .3-.1 .6h-.6M198.6 179.2v1.5M200 179.8l.2-.1 .4 .1 .1 .6-.1 .2-.4 .1-.2-.2zM201.3 179.8h.6l.1 .9M202.7 179.7v1M203.1 179.7l-.4 .3M204.3 179.8l-.5-.1-.2 .3 .1 .6h.6M204.3 179.2v1.5M185.6 180.5v.2M193.8 180.2l.7-.2-.1-.2-.4-.1-.2 .2v.7h.6M197.1 180l-.5 .1-.2 .2 .2 .4 .5-.1"/>
<path d="M202 180l-.5 .1-.2 .2 .2 .4 .5-.1M263.6 193.1l.7-.1 .1-.2-.1-.4-.2-.1h-.5v1.5M263.9 193.1l.5 .7M265 193.3l.7-.2-.1-.2-.4-.1-.2 .2 .1 .7h.5M266.2 192.8l.4 1 .3-1M267.5 193.6v.2M267.5 192.9v.1M270 192.9l-.4-.1-.3 .3 .1 .6h.6M270 192.3v1.5M270.6 193.3l.7-.2v-.2l-.5-.1-.2 .2 .1 .7h.6M271.8 192.8l.4 1 .4-1"/>
</g>
<g fill="none" stroke="#480000" stroke-width=".4">
<path d="M178.7 188.2h1.1M179.3 188.2l-.3 2M180.4 188.9l-.1 1.3M180.5 188.2v.2M181.1 188.9h.7M181.5 188.2l-.3 1.7 .1 .2 .4 .1M182.6 188.2l-.2 1.7 .2 .3M183.4 189.5l1-.1-.1-.4h-.7l-.3 .9 .3 .3 .6-.1M185.1 190v.2M185.3 189l-.1 .2M187.8 188.5a.69 .69 0 0 1 1.1 0 1.47 1.47 0 0 1-.6 1.7l-.5-.1a1.5 1.5 0 0 1 0-1.6zM189.8 189h.8l.2 .3-.1 .5a.66 .66 0 0 1-1 .3"/>
<path d="M189.8 188.9l-.2 2M191.5 189.5l1-.1-.1-.4-.6-.1-.3 .3v.9h.8M193.3 189.1a.49 .49 0 0 1 .9 .1l-.1 1M193.4 188.9l-.2 1.3M196.7 189.3l.9-.1a.52 .52 0 0 0 .3-.5 .52 .52 0 0 0-.3-.5h-.8l-.3 2M198.5 189.5l1-.1v-.4l-.6-.1-.3 .3v.9h.7M201.3 189a.66 .66 0 0 0-1 .3l-.1 .5 .2 .3h.7M201.4 188.2l-.3 2M202.2 189h.8l-.1 1.2M203 189.4h-.7a.4 .4 0 0 0-.3 .4 .4 .4 0 0 0 .3 .4l.6-.1M204.1 188.2l-.2 1.7 .3 .3M205.1 189h.7l.2 .3-.1 .5a.66 .66 0 0 1-1 .3"/>
<path d="M205.2 188.2l-.3 2M206.9 189.1a.52 .52 0 0 1 .5-.2 .52 .52 0 0 1 .4 .4l-.1 .5a.55 .55 0 0 1-.5 .4 .55 .55 0 0 1-.5-.4zM208.7 189h.8l-.1 1.2M209.5 189.4h-.7a.4 .4 0 0 0-.3 .4 .4 .4 0 0 0 .2 .4l.7-.1M210.5 188.9l-.2 1.3M211.1 188.9l-.4 .1-.2 .3M212.6 189a.66 .66 0 0 0-1 .3l-.1 .5 .2 .3h.8M212.7 188.2l-.3 2M216.2 188.3a.84 .84 0 0 0-1.1 .1 .45 .45 0 0 0 .2 .8l.6 .2a.51 .51 0 0 1 .1 .5 .51 .51 0 0 1-.4 .3l-.8-.1M217 189.1a.52 .52 0 0 1 .5-.2 .52 .52 0 0 1 .4 .4l-.1 .5a.55 .55 0 0 1-.5 .4 .55 .55 0 0 1-.5-.4zM218.8 188.9l-.1 1.2a.57 .57 0 0 0 .8-.1M219.7 188.9l-.2 1.3"/>
<path d="M220.6 189.1a.49 .49 0 0 1 .8 .1l-.1 1M220.6 188.9l-.2 1.3M223.3 189a.66 .66 0 0 0-1 .3l-.1 .5 .2 .3h.7M223.4 188.2l-.3 2M225.1 189a.66 .66 0 0 0-1 .3l-.1 .5 .2 .3h.7M225.9 189h.8l-.1 1.2M226.7 189.4h-.6a.4 .4 0 0 0-.4 .4 .4 .4 0 0 0 .3 .4l.6-.1M227.8 188.9l-.2 1.3M228.3 188.9l-.4 .1-.2 .3M229.8 189a.66 .66 0 0 0-1 .3v.5l.1 .3h.8M229.9 188.2l-.2 2"/>
</g>
<text font-size="2.7" fill="#fff" x="178" y="190.3">Title: Open Pedalboard Soundcard</text>
<g font-size="2" fill="#fff">
<text x="78" y="47.6">58 mm</text>
<text x="78" y="43.1">65 mm</text>
<text x="60.5" y="61.6">29.0000 mm</text>
<text x="48.6" y="69.1">5 mm</text>
<text x="55.6" y="83.5" transform="rotate(-90 55.6 83.5)">17 mm</text>
<text x="116.6" y="83.5" transform="rotate(-90 116.6 83.5)">49 mm</text>
<text x="121.6" y="83.5" transform="rotate(-90 121.6 83.5)">56 mm</text>
<text x="43.6" y="103" transform="rotate(-90 43.6 103)">19.5 mm</text>
<text x="46.6" y="111.1">3.5 mm</text>
<text x="57.6" y="110.4" transform="rotate(-90 57.6 110.4)">3.5 mm</text>
<text x="72.4" y="118.5">Dimensions taken from</text>
<text x="41.7" y="121">https://github.com/raspberrypi/hats/blob/master/hat-board-mechanical.pdf</text>
<text x="178" y="171.8">git hash: dc56233</text>
<text x="178" y="174.8">License: CERN Open Hardware Licence Version 2 - Permissive</text>
<text x="178" y="177.8">Source Code: https://github.com/pedalboard/pedalboard-hw</text>
<text x="178" y="180.8">github.com/pedalboard</text>
<text x="178" y="183.8">Sheet: Front courtyard area</text>
<text x="178" y="186.5">File: pedalboard-soundcard.kicad_pcb</text>
<text x="178" y="193.9">Size: A4</text>
<text x="178" y="196.7">KiCad E.D.A. 10.0.1-10.0.1~{ubuntu25.10.1} + KiBot v1.9.0</text>
<text x="200" y="193.9">Date: 2024-10-16</text>
<text x="263" y="196.7">Id: 4/6</text>
<text x="263" y="193.9">Rev: dev</text>
</g>
<g font-size="1.7" fill="#fff">
<text x="35" y="11.6">1</text>
<text x="85" y="11.6">2</text>
<text x="135" y="11.6">3</text>
<text x="185" y="11.6">4</text>
<text x="235" y="11.6">5</text>
<text x="285" y="11.6">6</text>
<text x="10.5" y="35.6">A</text>
<text x="285.5" y="35.6">A</text>
<text x="10.5" y="85.6">B</text>
<text x="285.5" y="85.6">B</text>
<text x="10.5" y="135.6">C</text>
<text x="285.5" y="135.6">C</text>
<text x="10.5" y="185.6">D</text>
<text x="285.5" y="185.6">D</text>
<text x="35" y="199.7">1</text>
<text x="85" y="199.7">2</text>
<text x="135" y="199.7">3</text>
<text x="185" y="199.7">4</text>
<text x="235" y="199.7">5</text>
<text x="285" y="199.7">6</text>
</g>
<g font-size="1.6" fill="#fff">
<text x="101.6" y="50.4" transform="rotate(-90 101.6 50.4)">Tab</text>
<text x="43.6" y="64.6">Tab</text>
<text x="115.6" y="66.6">Tab</text>
<text x="99.6" y="113.4" transform="rotate(-90 99.6 113.4)">Tab</text>
</g>
<g font-size="1.3" fill="#fff">
<text x="93.2" y="47">KIKIT: width: 3mm</text>
<text x="43" y="71.8" transform="rotate(-90 43 71.8)">KIKIT: width: 3mm</text>
<text x="120" y="71.8" transform="rotate(-90 120 71.8)">KIKIT: width: 3mm</text>
<text x="62.7" y="108.1">PCB edge</text>
<text x="81.9" y="108.1">PCB edge</text>
<text x="93.2" y="115">KIKIT: width: 3mm</text>
</g>
</svg>
